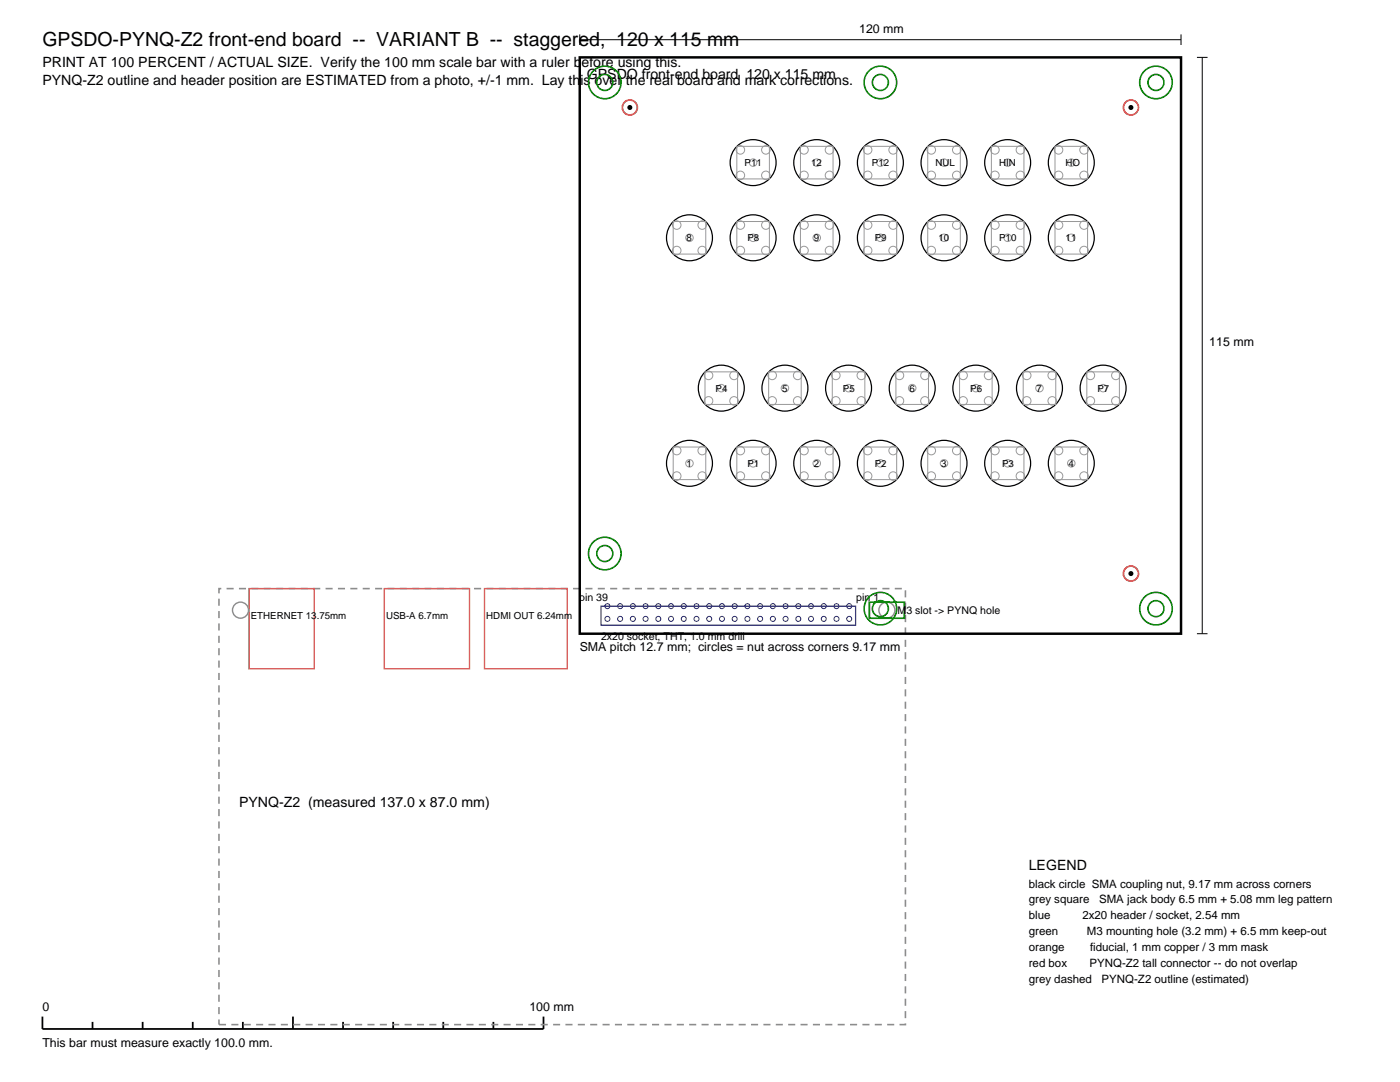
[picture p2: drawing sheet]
<svg xmlns="http://www.w3.org/2000/svg" width="279mm" height="216mm" viewBox="0 0 279 216" stroke-linecap="round" stroke-linejoin="round" font-family="sans-serif">
<path d="M8.5 202.8v2.5h100v-2.5M18.5 203.9v1.4M28.5 203.9v1.4M38.5 203.9v1.4M48.5 203.9v1.4M58.5 202.8v2.5M68.5 203.9v1.4M78.5 203.9v1.4M88.5 203.9v1.4M98.5 203.9v1.4" fill="none" stroke="#000" stroke-width=".35"/>
<path d="M43.7 117.4h137v87h-137z" fill="none" stroke="#8c8c8c" stroke-width=".32" stroke-dasharray="1.4 1.1" stroke-linecap="butt"/>
<path d="M49.7 117.4h13v16h-13zM76.7 117.4h17v16h-17zM96.7 117.4h16.5v16h-16.5z" fill="none" stroke="#d95959" stroke-width=".28"/>
<g fill="none" stroke="#8c8c8c" stroke-width=".28">
<circle cx="48" cy="121.8" r="1.6"/>
<circle cx="177" cy="121.8" r="1.6"/>
</g>
<g fill="none" stroke="#1a1ab3" stroke-width=".2">
<circle cx="121.2" cy="121" r=".5"/>
<circle cx="121.2" cy="123.5" r=".5"/>
<circle cx="123.8" cy="121" r=".5"/>
<circle cx="123.8" cy="123.5" r=".5"/>
<circle cx="126.3" cy="121" r=".5"/>
<circle cx="126.3" cy="123.5" r=".5"/>
<circle cx="128.8" cy="121" r=".5"/>
<circle cx="128.8" cy="123.5" r=".5"/>
<circle cx="131.4" cy="121" r=".5"/>
<circle cx="131.4" cy="123.5" r=".5"/>
<circle cx="133.9" cy="121" r=".5"/>
<circle cx="133.9" cy="123.5" r=".5"/>
<circle cx="136.5" cy="121" r=".5"/>
<circle cx="136.5" cy="123.5" r=".5"/>
<circle cx="139" cy="121" r=".5"/>
<circle cx="139" cy="123.5" r=".5"/>
<circle cx="141.5" cy="121" r=".5"/>
<circle cx="141.5" cy="123.5" r=".5"/>
<circle cx="144.1" cy="121" r=".5"/>
<circle cx="144.1" cy="123.5" r=".5"/>
<circle cx="146.6" cy="121" r=".5"/>
<circle cx="146.6" cy="123.5" r=".5"/>
<circle cx="149.2" cy="121" r=".5"/>
<circle cx="149.2" cy="123.5" r=".5"/>
<circle cx="151.7" cy="121" r=".5"/>
<circle cx="151.7" cy="123.5" r=".5"/>
<circle cx="154.2" cy="121" r=".5"/>
<circle cx="154.2" cy="123.5" r=".5"/>
<circle cx="156.8" cy="121" r=".5"/>
<circle cx="156.8" cy="123.5" r=".5"/>
<circle cx="159.3" cy="121" r=".5"/>
<circle cx="159.3" cy="123.5" r=".5"/>
<circle cx="161.9" cy="121" r=".5"/>
<circle cx="161.9" cy="123.5" r=".5"/>
<circle cx="164.4" cy="121" r=".5"/>
<circle cx="164.4" cy="123.5" r=".5"/>
<circle cx="166.9" cy="121" r=".5"/>
<circle cx="166.9" cy="123.5" r=".5"/>
<circle cx="169.5" cy="121" r=".5"/>
<circle cx="169.5" cy="123.5" r=".5"/>
</g>
<path d="M115.7 11.5h120v115h-120z" fill="none" stroke="#000" stroke-width=".49"/>
<path d="M120 120.9h50.8v3.9h-50.8z" fill="none" stroke="#1a1ab3" stroke-width=".25"/>
<g fill="none" stroke="#000" stroke-width=".25">
<circle cx="150.3" cy="32.4" r="4.6"/>
<circle cx="163" cy="32.4" r="4.6"/>
<circle cx="175.7" cy="32.4" r="4.6"/>
<circle cx="188.4" cy="32.4" r="4.6"/>
<circle cx="201.1" cy="32.4" r="4.6"/>
<circle cx="213.8" cy="32.4" r="4.6"/>
<circle cx="137.6" cy="47.5" r="4.6"/>
<circle cx="150.3" cy="47.5" r="4.6"/>
<circle cx="163" cy="47.5" r="4.6"/>
<circle cx="175.7" cy="47.5" r="4.6"/>
<circle cx="188.4" cy="47.5" r="4.6"/>
<circle cx="201.1" cy="47.5" r="4.6"/>
<circle cx="213.8" cy="47.5" r="4.6"/>
<circle cx="143.9" cy="77.4" r="4.6"/>
<circle cx="156.6" cy="77.4" r="4.6"/>
<circle cx="169.3" cy="77.4" r="4.6"/>
<circle cx="182" cy="77.4" r="4.6"/>
<circle cx="194.7" cy="77.4" r="4.6"/>
<circle cx="207.4" cy="77.4" r="4.6"/>
<circle cx="220.1" cy="77.4" r="4.6"/>
<circle cx="137.6" cy="92.5" r="4.6"/>
<circle cx="150.3" cy="92.5" r="4.6"/>
<circle cx="163" cy="92.5" r="4.6"/>
<circle cx="175.7" cy="92.5" r="4.6"/>
<circle cx="188.4" cy="92.5" r="4.6"/>
<circle cx="201.1" cy="92.5" r="4.6"/>
<circle cx="213.8" cy="92.5" r="4.6"/>
</g>
<g fill="none" stroke="#999" stroke-width=".2">
<path d="M147.1 29.2h6.5v6.5h-6.5zM159.8 29.2h6.5v6.5h-6.5zM172.5 29.2h6.5v6.5h-6.5zM185.2 29.2h6.5v6.5h-6.5zM197.9 29.2h6.5v6.5h-6.5zM210.6 29.2h6.5v6.5h-6.5zM134.4 44.2h6.5v6.5h-6.5zM147.1 44.2h6.5v6.5h-6.5zM159.8 44.2h6.5v6.5h-6.5zM172.5 44.2h6.5v6.5h-6.5zM185.2 44.2h6.5v6.5h-6.5zM197.9 44.2h6.5v6.5h-6.5z"/>
<path d="M210.6 44.2h6.5v6.5h-6.5zM140.7 74.2h6.5v6.5h-6.5zM153.4 74.2h6.5v6.5h-6.5zM166.1 74.2h6.5v6.5h-6.5zM178.8 74.2h6.5v6.5h-6.5zM191.5 74.2h6.5v6.5h-6.5zM204.2 74.2h6.5v6.5h-6.5zM216.9 74.2h6.5v6.5h-6.5zM134.4 89.2h6.5v6.5h-6.5zM147.1 89.2h6.5v6.5h-6.5zM159.8 89.2h6.5v6.5h-6.5zM172.5 89.2h6.5v6.5h-6.5z"/>
<path d="M185.2 89.2h6.5v6.5h-6.5zM197.9 89.2h6.5v6.5h-6.5zM210.6 89.2h6.5v6.5h-6.5z"/>
<circle cx="147.8" cy="29.9" r=".85"/>
<circle cx="147.8" cy="35" r=".85"/>
<circle cx="150.3" cy="32.4" r=".75"/>
<circle cx="152.8" cy="29.9" r=".85"/>
<circle cx="152.8" cy="35" r=".85"/>
<circle cx="160.5" cy="35" r=".85"/>
<circle cx="160.5" cy="29.9" r=".85"/>
<circle cx="163" cy="32.4" r=".75"/>
<circle cx="165.5" cy="29.9" r=".85"/>
<circle cx="165.5" cy="35" r=".85"/>
<circle cx="173.2" cy="35" r=".85"/>
<circle cx="173.2" cy="29.9" r=".85"/>
<circle cx="175.7" cy="32.4" r=".75"/>
<circle cx="178.2" cy="29.9" r=".85"/>
<circle cx="178.2" cy="35" r=".85"/>
<circle cx="185.9" cy="29.9" r=".85"/>
<circle cx="185.9" cy="35" r=".85"/>
<circle cx="188.4" cy="32.4" r=".75"/>
<circle cx="190.9" cy="29.9" r=".85"/>
<circle cx="190.9" cy="35" r=".85"/>
<circle cx="198.6" cy="29.9" r=".85"/>
<circle cx="198.6" cy="35" r=".85"/>
<circle cx="201.1" cy="32.4" r=".75"/>
<circle cx="203.6" cy="29.9" r=".85"/>
<circle cx="203.6" cy="35" r=".85"/>
<circle cx="211.3" cy="29.9" r=".85"/>
<circle cx="211.3" cy="35" r=".85"/>
<circle cx="213.8" cy="32.4" r=".75"/>
<circle cx="216.3" cy="35" r=".85"/>
<circle cx="216.3" cy="29.9" r=".85"/>
<circle cx="135.1" cy="50" r=".85"/>
<circle cx="135.1" cy="44.9" r=".85"/>
<circle cx="137.6" cy="47.4" r=".75"/>
<circle cx="140.1" cy="50" r=".85"/>
<circle cx="140.1" cy="44.9" r=".85"/>
<circle cx="147.8" cy="50" r=".85"/>
<circle cx="147.8" cy="44.9" r=".85"/>
<circle cx="150.3" cy="47.4" r=".75"/>
<circle cx="152.8" cy="50" r=".85"/>
<circle cx="152.8" cy="44.9" r=".85"/>
<circle cx="160.5" cy="50" r=".85"/>
<circle cx="160.5" cy="44.9" r=".85"/>
<circle cx="163" cy="47.4" r=".75"/>
<circle cx="165.5" cy="50" r=".85"/>
<circle cx="165.5" cy="44.9" r=".85"/>
<circle cx="173.2" cy="50" r=".85"/>
<circle cx="173.2" cy="44.9" r=".85"/>
<circle cx="175.7" cy="47.4" r=".75"/>
<circle cx="178.2" cy="50" r=".85"/>
<circle cx="178.2" cy="44.9" r=".85"/>
<circle cx="185.9" cy="50" r=".85"/>
<circle cx="185.9" cy="44.9" r=".85"/>
<circle cx="188.4" cy="47.4" r=".75"/>
<circle cx="190.9" cy="50" r=".85"/>
<circle cx="190.9" cy="44.9" r=".85"/>
<circle cx="198.6" cy="50" r=".85"/>
<circle cx="198.6" cy="44.9" r=".85"/>
<circle cx="201.1" cy="47.4" r=".75"/>
<circle cx="203.6" cy="50" r=".85"/>
<circle cx="203.6" cy="44.9" r=".85"/>
<circle cx="211.3" cy="50" r=".85"/>
<circle cx="211.3" cy="44.9" r=".85"/>
<circle cx="213.8" cy="47.4" r=".75"/>
<circle cx="216.3" cy="50" r=".85"/>
<circle cx="216.3" cy="44.9" r=".85"/>
<circle cx="141.4" cy="74.9" r=".85"/>
<circle cx="141.4" cy="80" r=".85"/>
<circle cx="143.9" cy="77.4" r=".75"/>
<circle cx="146.5" cy="74.9" r=".85"/>
<circle cx="146.5" cy="80" r=".85"/>
<circle cx="154.1" cy="74.9" r=".85"/>
<circle cx="154.1" cy="80" r=".85"/>
<circle cx="156.6" cy="77.4" r=".75"/>
<circle cx="159.2" cy="74.9" r=".85"/>
<circle cx="159.2" cy="80" r=".85"/>
<circle cx="166.8" cy="74.9" r=".85"/>
<circle cx="166.8" cy="80" r=".85"/>
<circle cx="169.3" cy="77.4" r=".75"/>
<circle cx="171.9" cy="74.9" r=".85"/>
<circle cx="171.9" cy="80" r=".85"/>
<circle cx="179.5" cy="74.9" r=".85"/>
<circle cx="179.5" cy="80" r=".85"/>
<circle cx="182" cy="77.4" r=".75"/>
<circle cx="184.6" cy="74.9" r=".85"/>
<circle cx="184.6" cy="80" r=".85"/>
<circle cx="192.2" cy="74.9" r=".85"/>
<circle cx="192.2" cy="80" r=".85"/>
<circle cx="194.7" cy="77.4" r=".75"/>
<circle cx="197.3" cy="74.9" r=".85"/>
<circle cx="197.3" cy="80" r=".85"/>
<circle cx="204.9" cy="74.9" r=".85"/>
<circle cx="204.9" cy="80" r=".85"/>
<circle cx="207.4" cy="77.4" r=".75"/>
<circle cx="210" cy="74.9" r=".85"/>
<circle cx="210" cy="80" r=".85"/>
<circle cx="217.6" cy="74.9" r=".85"/>
<circle cx="217.6" cy="80" r=".85"/>
<circle cx="220.1" cy="77.4" r=".75"/>
<circle cx="222.7" cy="74.9" r=".85"/>
<circle cx="222.7" cy="80" r=".85"/>
<circle cx="135.1" cy="95" r=".85"/>
<circle cx="135.1" cy="89.9" r=".85"/>
<circle cx="137.6" cy="92.4" r=".75"/>
<circle cx="140.1" cy="95" r=".85"/>
<circle cx="140.1" cy="89.9" r=".85"/>
<circle cx="147.8" cy="95" r=".85"/>
<circle cx="147.8" cy="89.9" r=".85"/>
<circle cx="150.3" cy="92.4" r=".75"/>
<circle cx="152.8" cy="89.9" r=".85"/>
<circle cx="152.8" cy="95" r=".85"/>
<circle cx="160.5" cy="95" r=".85"/>
<circle cx="160.5" cy="89.9" r=".85"/>
<circle cx="163" cy="92.4" r=".75"/>
<circle cx="165.5" cy="89.9" r=".85"/>
<circle cx="165.5" cy="95" r=".85"/>
<circle cx="173.2" cy="95" r=".85"/>
<circle cx="173.2" cy="89.9" r=".85"/>
<circle cx="175.7" cy="92.4" r=".75"/>
<circle cx="178.2" cy="89.9" r=".85"/>
<circle cx="178.2" cy="95" r=".85"/>
<circle cx="185.9" cy="89.9" r=".85"/>
<circle cx="185.9" cy="95" r=".85"/>
<circle cx="188.4" cy="92.4" r=".75"/>
<circle cx="190.9" cy="95" r=".85"/>
<circle cx="190.9" cy="89.9" r=".85"/>
<circle cx="198.6" cy="95" r=".85"/>
<circle cx="198.6" cy="89.9" r=".85"/>
<circle cx="201.1" cy="92.4" r=".75"/>
<circle cx="203.6" cy="95" r=".85"/>
<circle cx="203.6" cy="89.9" r=".85"/>
<circle cx="211.3" cy="95" r=".85"/>
<circle cx="211.3" cy="89.9" r=".85"/>
<circle cx="213.8" cy="92.4" r=".75"/>
<circle cx="216.3" cy="89.9" r=".85"/>
<circle cx="216.3" cy="95" r=".85"/>
</g>
<g fill="none" stroke="#008000" stroke-width=".32">
<circle cx="120.7" cy="16.4" r="3.3"/>
<circle cx="120.7" cy="16.4" r="1.6"/>
<circle cx="175.7" cy="16.4" r="3.3"/>
<circle cx="175.7" cy="16.4" r="1.6"/>
<circle cx="230.7" cy="16.4" r="3.3"/>
<circle cx="230.7" cy="16.4" r="1.6"/>
<circle cx="120.7" cy="110.4" r="3.3"/>
<circle cx="120.7" cy="110.4" r="1.6"/>
<circle cx="175.7" cy="121.4" r="3.3"/>
<circle cx="175.7" cy="121.4" r="1.6"/>
<circle cx="230.7" cy="121.4" r="3.3"/>
<circle cx="230.7" cy="121.4" r="1.6"/>
</g>
<path d="M173.5 120.2h7v3.2h-7z" fill="none" stroke="#008000" stroke-width=".35"/>
<g fill="#000">
<circle cx="125.7" cy="21.4" r=".5"/>
<circle cx="225.7" cy="21.4" r=".5"/>
<circle cx="225.7" cy="114.5" r=".5"/>
</g>
<g fill="none" stroke="#cc8000" stroke-width=".35">
<circle cx="125.7" cy="21.4" r="1.5"/>
<circle cx="225.7" cy="21.4" r="1.5"/>
<circle cx="225.7" cy="114.4" r="1.5"/>
</g>
<path d="M115.7 7.9h120M115.7 6.9v2.1M235.7 6.9v2.1M238.9 11.5h2.1M239.9 11.5v115M238.9 126.5h2.1" fill="none" stroke="#000" stroke-width=".2"/>
<text font-size="3.9" x="8.5" y="9.2">GPSDO-PYNQ-Z2 front-end board -- VARIANT B -- staggered, 120 x 115 mm</text>
<g font-size="2.8">
<text x="8.5" y="13.4">PRINT AT 100 PERCENT / ACTUAL SIZE. Verify the 100 mm scale bar with a ruler before using this.</text>
<text x="8.5" y="16.9">PYNQ-Z2 outline and header position are ESTIMATED from a photo, +/-1 mm. Lay this over the real board and mark corrections.</text>
<text x="117.1" y="15.7">GPSDO front-end board 120 x 115 mm</text>
<text x="47.7" y="160.9">PYNQ-Z2 (measured 137.0 x 87.0 mm)</text>
<text x="205.3" y="173.6">LEGEND</text>
</g>
<g font-size="2.5">
<text x="171.5" y="6.5">120 mm</text>
<text x="241.3" y="69">115 mm</text>
<text x="115.7" y="130">SMA pitch 12.7 mm; circles = nut across corners 9.17 mm</text>
<text x="8.5" y="201.8">0</text>
<text x="105.6" y="201.8">100 mm</text>
<text x="8.5" y="208.8">This bar must measure exactly 100.0 mm.</text>
</g>
<g font-size="2.3">
<text x="205.3" y="177.1">black circle SMA coupling nut, 9.17 mm across corners</text>
<text x="205.3" y="180.3">grey square</text>
<text x="205.3" y="183.4">blue</text>
<text x="216" y="183.4">2x20 header / socket, 2.54 mm</text>
<text x="219.3" y="180.3">SMA jack body 6.5 mm + 5.08 mm leg pattern</text>
<text x="205.3" y="186.6">green</text>
<text x="205.3" y="189.8">orange</text>
<text x="216.9" y="186.6">M3 mounting hole (3.2 mm) + 6.5 mm keep-out</text>
<text x="217.6" y="189.8">fiducial, 1 mm copper / 3 mm mask</text>
<text x="205.3" y="193">red box</text>
<text x="205.3" y="196.1">grey dashed</text>
<text x="217.4" y="193">PYNQ-Z2 tall connector -- do not overlap</text>
<text x="219.8" y="196.1">PYNQ-Z2 outline (estimated)</text>
</g>
<g font-size="2.1">
<text x="115.6" y="119.9">pin 39</text>
<text x="170.9" y="119.9">pin 1</text>
<text x="179.1" y="122.5">M3 slot -&gt; PYNQ hole</text>
<text x="120" y="127.7">2x20 socket, THT, 1.0 mm drill</text>
</g>
<g font-size="1.9">
<text x="148.6" y="33.2">P11</text>
<text x="161.9" y="33.2">12</text>
<text x="174" y="33.2">P12</text>
<text x="186.7" y="33.2">NUL</text>
<text x="199.4" y="33.2">HIN</text>
<text x="212.7" y="33.2">HO</text>
<text x="137" y="48.2">8</text>
<text x="149.2" y="48.2">P8</text>
<text x="162.4" y="48.2">9</text>
<text x="174.6" y="48.2">P9</text>
<text x="187.3" y="48.2">10</text>
<text x="199.4" y="48.2">P10</text>
<text x="212.7" y="48.2">11</text>
<text x="142.8" y="78.2">P4</text>
<text x="156.1" y="78.2">5</text>
<text x="168.2" y="78.2">P5</text>
<text x="181.5" y="78.2">6</text>
<text x="193.6" y="78.2">P6</text>
<text x="206.9" y="78.2">7</text>
<text x="219" y="78.2">P7</text>
<text x="137" y="93.2">1</text>
<text x="149.2" y="93.2">P1</text>
<text x="162.4" y="93.2">2</text>
<text x="174.6" y="93.2">P2</text>
<text x="187.8" y="93.2">3</text>
<text x="200" y="93.2">P3</text>
<text x="213.2" y="93.2">4</text>
<text x="50.1" y="123.5">ETHERNET 13.75mm</text>
<text x="77.1" y="123.5">USB-A 6.7mm</text>
<text x="97.1" y="123.5">HDMI OUT 6.24mm</text>
</g>
</svg>
